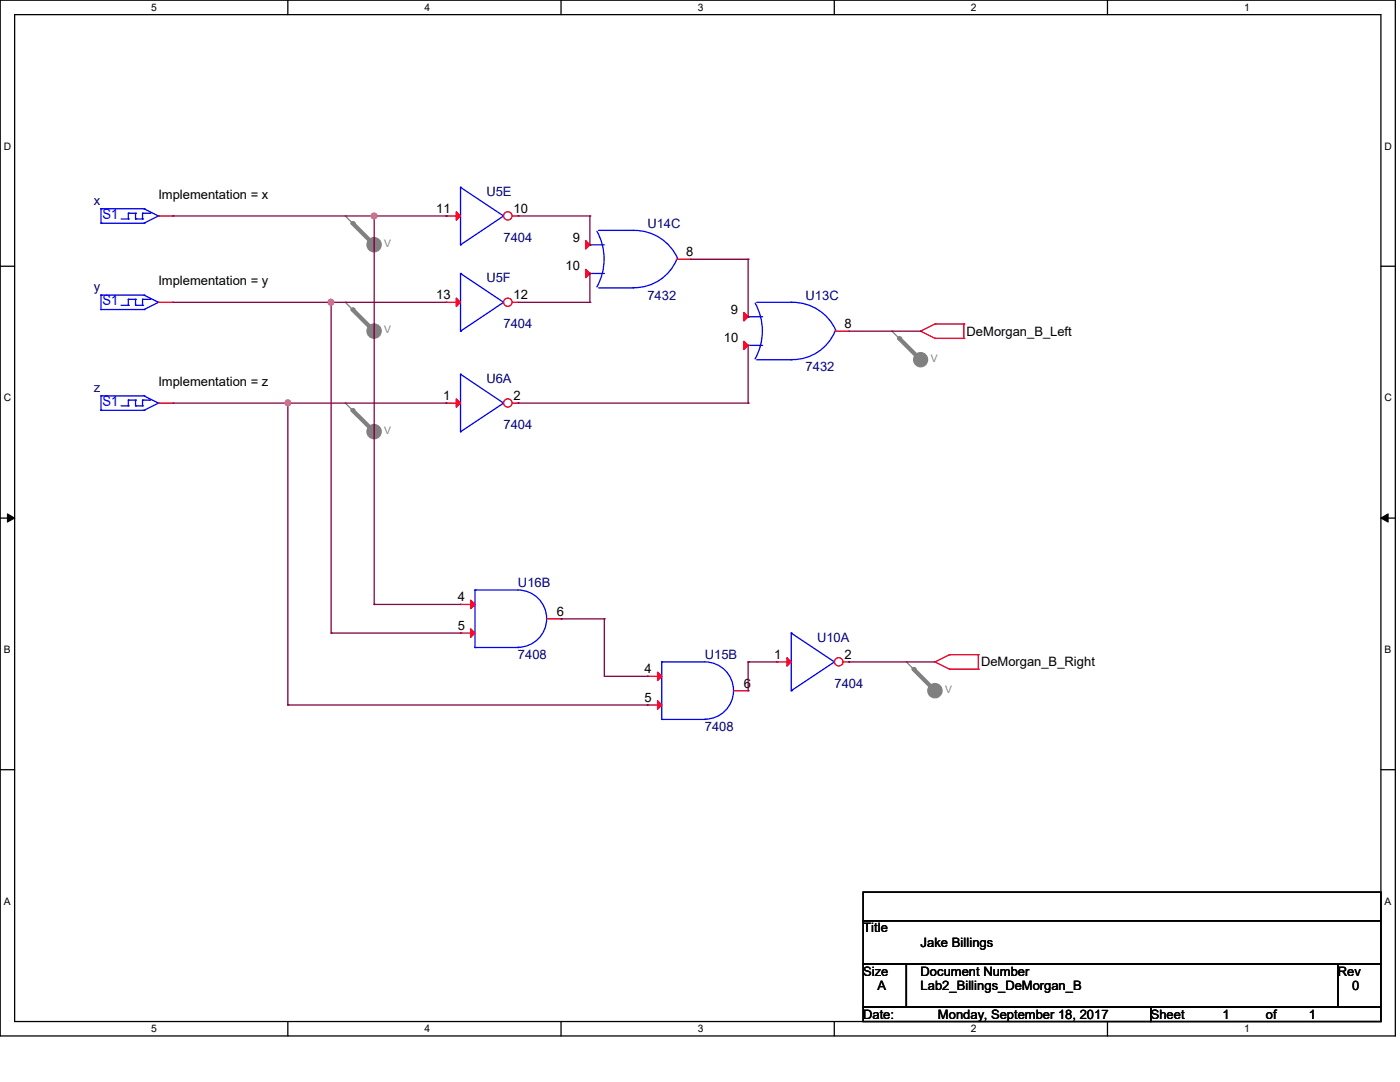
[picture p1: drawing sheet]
<svg xmlns="http://www.w3.org/2000/svg" width="279mm" height="216mm" viewBox="0 0 279 216" stroke-linecap="round" stroke-linejoin="round" font-family="sans-serif">
<path d="M0 0h278.5v206.7h-278.5zM2.9 2.9h272.7v200.9h-272.7z" fill="none" stroke="#000" stroke-width=".25"/>
<g fill="#fff">
<path d="M30.2 .3h1.1v2.3h-1.1z"/>
<path d="M30.2 204.1h1.1v2.3h-1.1z"/>
</g>
<path d="M57.4 0v2.9M57.4 203.8v2.9" fill="none" stroke="#000" stroke-width=".25"/>
<g fill="#fff">
<path d="M84.7 .3h1.1v2.3h-1.1z"/>
<path d="M84.7 204.1h1.1v2.3h-1.1z"/>
</g>
<path d="M112 0v2.9M112 203.8v2.9" fill="none" stroke="#000" stroke-width=".25"/>
<g fill="#fff">
<path d="M139.2 .3h1.1v2.3h-1.1z"/>
<path d="M139.2 204.1h1.1v2.3h-1.1z"/>
</g>
<path d="M166.5 0v2.9M166.5 203.8v2.9" fill="none" stroke="#000" stroke-width=".25"/>
<g fill="#fff">
<path d="M193.8 .3h1.1v2.3h-1.1z"/>
<path d="M193.8 204.1h1.1v2.3h-1.1z"/>
</g>
<path d="M221 0v2.9M221 203.8v2.9" fill="none" stroke="#000" stroke-width=".25"/>
<g fill="#fff">
<path d="M248.3 .3h1.1v2.3h-1.1z"/>
<path d="M248.3 204.1h1.1v2.3h-1.1z"/>
<path d="M.8 28h1.4v2.3h-1.4z"/>
<path d="M276.3 28h1.4v2.3h-1.4z"/>
<path d="M.8 78.2h1.4v2.3h-1.4z"/>
<path d="M276.3 78.2h1.4v2.3h-1.4z"/>
</g>
<path d="M0 53.1h2.9M275.6 53.1h2.9" fill="none" stroke="#000" stroke-width=".25"/>
<g fill="#fff">
<path d="M.8 128.5h1.3v2.2h-1.3z"/>
<path d="M276.3 128.5h1.3v2.2h-1.3z"/>
</g>
<path d="M0 103.4h2.9M275.6 103.4h2.9" fill="none" stroke="#000" stroke-width=".25"/>
<path d="M1.5 102.5l1.4 .9-1.4 .8zM275.6 103.4l1.4-.9v1.7z" fill="#000" stroke="#000" stroke-width=".2"/>
<g fill="#fff">
<path d="M.8 178.7h1.3v2.2h-1.3z"/>
<path d="M276.3 178.7h1.3v2.2h-1.3z"/>
</g>
<path d="M0 153.6h2.9M275.6 153.6h2.9M172.3 178h103.3v5.7h-103.3zM172.3 183.7h103.3v8.7h-103.3zM172.3 192.4h8.6v8.6h-8.6zM180.9 192.4h86.1v8.6h-86.1zM267 192.4h8.6v8.6h-8.6zM172.3 201h57.4v2.8h-57.4zM229.7 201h45.9v2.8h-45.9z" fill="none" stroke="#000" stroke-width=".25"/>
<g fill="none" stroke="#f00" stroke-width=".25">
<path d="M183.7 66.1h.1M183.7 66.1l2.9 1.4M186.6 64.6h.1M186.6 67.5h.1M186.6 64.6l-2.9 1.5M186.6 64.6h5.8M186.6 67.5h5.8M192.4 64.6h.1M192.4 67.5h.1M192.4 64.6v2.9M186.6 132.1h.1M186.6 132.1l2.9 1.4"/>
<path d="M189.5 130.6h.1M189.5 133.5h.1M189.5 130.6l-2.9 1.5M189.5 130.6h5.7M189.5 133.5h5.7M195.2 130.6h.1M195.2 133.5h.1M195.2 130.6v2.9"/>
</g>
<circle cx="74.7" cy="48.8" r="1.42" fill="#808080" stroke="#808080" stroke-width=".25"/>
<path d="M68.9 43.1h.1M68.9 43.1l5.8 5.8" fill="none" stroke="#808080" stroke-width=".25"/>
<path d="M70.4 44.5l4.3 4.4" fill="none" stroke="#808080" stroke-width=".85"/>
<circle cx="70.4" cy="44.5" r=".42" fill="#808080"/>
<circle cx="74.7" cy="66.1" r="1.42" fill="#808080" stroke="#808080" stroke-width=".25"/>
<path d="M68.9 60.3h.1M68.9 60.3l5.8 5.8" fill="none" stroke="#808080" stroke-width=".25"/>
<path d="M70.4 61.8l4.3 4.3" fill="none" stroke="#808080" stroke-width=".85"/>
<circle cx="70.4" cy="61.8" r=".42" fill="#808080"/>
<circle cx="74.7" cy="86.1" r="1.42" fill="#808080" stroke="#808080" stroke-width=".25"/>
<path d="M68.9 80.4h.1M68.9 80.4l5.8 5.7" fill="none" stroke="#808080" stroke-width=".25"/>
<path d="M70.4 81.9l4.3 4.2" fill="none" stroke="#808080" stroke-width=".85"/>
<circle cx="70.4" cy="81.9" r=".42" fill="#808080"/>
<circle cx="183.7" cy="71.8" r="1.41" fill="#808080" stroke="#808080" stroke-width=".25"/>
<path d="M178 66.1h.1M178 66.1l5.7 5.7" fill="none" stroke="#808080" stroke-width=".25"/>
<path d="M179.5 67.5l4.2 4.3" fill="none" stroke="#808080" stroke-width=".85"/>
<circle cx="179.5" cy="67.5" r=".42" fill="#808080"/>
<circle cx="186.6" cy="137.8" r="1.42" fill="#808080" stroke="#808080" stroke-width=".25"/>
<path d="M180.9 132.1h.1M180.9 132.1l5.7 5.7" fill="none" stroke="#808080" stroke-width=".25"/>
<path d="M182.3 133.5l4.3 4.3" fill="none" stroke="#808080" stroke-width=".85"/>
<circle cx="182.3" cy="133.5" r=".42" fill="#808080"/>
<path d="M91.9 37.4h.1M91.9 37.4v11.5M91.9 37.4l8.6 5.7M91.9 48.9h.1M100.5 43.1h.1M100.5 43.1l-8.6 5.8M132.1 132.1h8.6a5.7 5.7 0 0 1 5.7 5.7 5.7 5.7 0 0 1-5.7 5.7M132.1 132.1h.1M132.1 132.1v11.5M132.1 143.6h.1M132.1 143.6h8.6M140.7 143.6h.1" fill="none" stroke="#00f" stroke-width=".25"/>
<g fill="#f00" stroke="#f00" stroke-width=".25">
<path d="M131.2 134.1l.9 .9-.9 .8z"/>
<path d="M131.2 139.8l.9 .9-.9 .8z"/>
<path d="M91.1 42.2l.8 .9-.8 .8z"/>
</g>
<path d="M89 43.1h.1M89 43.1h2.9M129.2 135h.1M129.2 135h2.9M146.4 137.8h2.9M149.3 137.8h.1M129.2 140.7h.1M129.2 140.7h2.9" fill="none" stroke="#f00" stroke-width=".25"/>
<circle cx="101.4" cy="43.1" r=".84" fill="#fff" stroke="#f00" stroke-width=".25"/>
<path d="M102.2 43.1h1.2M103.4 43.1h.1M89 60.3h.1M89 60.3h2.9" fill="none" stroke="#f00" stroke-width=".25"/>
<path d="M91.9 54.6h.1M91.9 54.6v11.5M91.9 54.6l8.6 5.7M91.9 66.1h.1M100.5 60.3h.1M100.5 60.3l-8.6 5.8" fill="none" stroke="#00f" stroke-width=".25"/>
<path d="M91.1 59.5l.8 .8-.8 .9z" fill="#f00" stroke="#f00" stroke-width=".25"/>
<circle cx="101.4" cy="60.3" r=".84" fill="#fff" stroke="#f00" stroke-width=".25"/>
<path d="M31.6 60.3h2.9M34.5 60.3h.1M102.2 60.3h1.2M103.4 60.3h.1M89 80.4h.1M89 80.4h2.9M91.9 120.6h.1M91.9 126.3h.1M91.9 120.6h2.9M91.9 126.3h2.9M109.1 123.5h2.9M112 123.5h.1" fill="none" stroke="#f00" stroke-width=".25"/>
<g fill="none" stroke="#00f" stroke-width=".25">
<path d="M20.2 58.9h.1M20.2 58.9v2.9M20.2 58.9h8.5M25.6 59.7h.1M25.6 59.7v1.2M25.6 59.7h1.5M27.1 59.7h.1M27.1 59.7v1.2M28.4 59.7h.1M28.4 59.7h1.5M28.4 59.7v1.2M28.7 58.9h.1"/>
<path d="M28.7 58.9l2.9 1.4M29.9 59.7h.1M20.2 61.8h.1M20.2 61.8h8.5M24.2 60.9h1.4M25.6 60.9h.1M27.1 60.9h.1M27.1 60.9h1.3M28.4 60.9h.1M28.7 61.8h.1M31.6 60.3h.1M31.6 60.3l-2.9 1.5"/>
<path d="M91.9 74.7h.1M91.9 74.7v11.4M91.9 74.7l8.6 5.7M91.9 86.1h.1M100.5 80.4h.1M100.5 80.4l-8.6 5.7M94.8 117.7h8.6a5.7 5.7 0 0 1 5.7 5.7 5.7 5.7 0 0 1-5.7 5.8M94.8 117.7h.1M94.8 117.7v11.5M94.8 129.2h.1M94.8 129.2h8.6M103.4 129.2h.1"/>
</g>
<g fill="#f00" stroke="#f00" stroke-width=".25">
<path d="M93.9 119.8l.9 .8-.9 .9z"/>
<path d="M93.9 125.5l.9 .8-.9 .9z"/>
<path d="M91.1 79.6l.8 .8-.8 .9z"/>
</g>
<circle cx="101.4" cy="80.4" r=".84" fill="#fff" stroke="#f00" stroke-width=".25"/>
<path d="M31.6 80.4h2.9M34.5 80.4h.1M102.2 80.4h1.2M103.4 80.4h.1M155 132.1h.1M155 132.1h2.9" fill="none" stroke="#f00" stroke-width=".25"/>
<g fill="none" stroke="#00f" stroke-width=".25">
<path d="M20.2 79h.1M20.2 79v2.9M20.2 79h8.5M25.6 79.8h.1M25.6 79.8v1.2M25.6 79.8h1.5M27.1 79.8h.1M27.1 79.8v1.2M28.4 79.8h.1M28.4 79.8h1.5M28.4 79.8v1.2M28.7 79h.1"/>
<path d="M28.7 79l2.9 1.4M29.9 79.8h.1M20.2 81.9h.1M20.2 81.9h8.5M24.2 81h1.4M25.6 81h.1M27.1 81h.1M27.1 81h1.3M28.4 81h.1M28.7 81.9h.1M31.6 80.4h.1M31.6 80.4l-2.9 1.5"/>
<path d="M157.9 137.8h.1M157.9 126.3h.1M157.9 126.3v11.5M157.9 126.3l8.6 5.8M166.5 132.1h.1M166.5 132.1l-8.6 5.7"/>
</g>
<path d="M157.1 131.2l.8 .9-.8 .8z" fill="#f00" stroke="#f00" stroke-width=".25"/>
<circle cx="167.4" cy="132.1" r=".84" fill="#fff" stroke="#f00" stroke-width=".25"/>
<path d="M31.6 43.1h2.9M34.5 43.1h.1M117.7 48.9h.1M117.7 54.6h.1M135 51.7h2.8M137.8 51.7h.1M149.3 63.2h.1M149.3 68.9h.1M166.5 66.1h2.9M169.4 66.1h.1M168.3 132.1h1.1M169.4 132.1h.1" fill="none" stroke="#f00" stroke-width=".25"/>
<g fill="none" stroke="#00f" stroke-width=".25">
<path d="M20.2 44.5h.1M20.2 41.7h.1M20.2 44.5h8.5M20.2 41.7v2.8M20.2 41.7h8.5M24.2 43.7h1.4M25.6 43.7h.1M25.6 42.5h.1M25.6 42.5v1.2M25.6 42.5h1.5M27.1 42.5h.1M27.1 43.7h.1"/>
<path d="M27.1 43.7h1.3M27.1 42.5v1.2M28.4 43.7h.1M28.4 42.5h.1M28.4 42.5h1.5M28.4 42.5v1.2M28.7 41.7h.1M28.7 44.5h.1M28.7 41.7l2.9 1.4M29.9 42.5h.1M31.6 43.1h.1M31.6 43.1l-2.9 1.4"/>
<path d="M117.7 48.9h.1M117.7 54.6h.1M117.7 48.9h2.9M117.7 54.6h2.9M119.1 46.2a11.5 11.5 0 0 1 0 11.1M119.5 57.4h6.8M119.5 46h6.8M126.3 57.4h.1M126.3 46a9.4 9.4 0 0 1 8.9 5.6M126.3 46h.1M135.1 51.8a9.2 9.2 0 0 1-8.8 5.6M149.3 63.2h.1"/>
<path d="M149.3 68.9h.1M149.3 63.2h2.9M149.3 68.9h2.9M150.7 60.5a11.4 11.4 0 0 1 0 11.1M151 71.8h6.9M151 60.3h6.9M157.9 71.8h.1M157.9 60.3a9.4 9.4 0 0 1 8.9 5.7M157.9 60.3h.1M166.6 66.1a9.2 9.2 0 0 1-8.7 5.6"/>
</g>
<g fill="#f00" stroke="#f00" stroke-width=".25">
<path d="M116.9 48l.8 .9-.8 .8z"/>
<path d="M116.9 53.7l.8 .9-.8 .8z"/>
<path d="M148.5 62.4l.8 .8-.8 .9z"/>
<path d="M148.5 68.1l.8 .8-.8 .9z"/>
</g>
<g fill="none" stroke="#800040" stroke-width=".25">
<path d="M34.5 43.1h54.5M74.7 43.1h.1M74.7 43.1v77.5M89 43.1h.1M103.4 43.1h14.3M117.7 43.1h.1M117.7 48.9h.1M117.7 54.6h.1M117.7 43.1v5.8M117.7 54.6v5.7M137.8 51.7h11.5M149.3 51.7h.1"/>
<path d="M149.3 51.7v11.5M34.5 60.3h54.5M66.1 60.3h.1M66.1 60.3v66M103.4 60.3h14.3M117.7 60.3h.1M149.3 63.2h.1M149.3 68.9v11.5M169.4 66.1h14.3M183.7 66.1h.1M34.5 80.4h54.5M57.4 80.4h.1"/>
<path d="M57.4 80.4v60.3M89 80.4h.1M103.4 80.4h.1M103.4 80.4h45.9M149.3 80.4h.1M66.1 126.3h.1M66.1 126.3h25.8M74.7 120.6h.1M74.7 120.6h17.2M112 123.5h.1M112 123.5h8.6M120.6 123.5h.1"/>
<path d="M120.6 123.5v11.5h8.6M129.2 135h.1M149.3 132.1h.1M149.3 132.1v5.7M149.3 132.1h5.7M169.4 132.1h.1M169.4 132.1h17.2M57.4 140.7h.1M57.4 140.7h71.8M129.2 140.7h.1"/>
</g>
<g fill="#f0f" stroke="#f0f" stroke-width=".25">
<circle cx="74.7" cy="43.1" r=".56"/>
<circle cx="66" cy="60.3" r=".56"/>
<circle cx="57.4" cy="80.4" r=".56"/>
</g>
<g font-size="2.8" fill="#00f">
<text x="20.4" y="43.6">S1</text>
<text x="20.4" y="60.9">S1</text>
<text x="20.4" y="80.9">S1</text>
</g>
<g font-size="2.6" fill="#000080">
<text x="18.7" y="40.9">x</text>
<text x="97.1" y="39.1">U5E</text>
<text x="129.2" y="45.4">U14C</text>
<text x="100.5" y="48.3">7404</text>
<text x="18.7" y="58.1">y</text>
<text x="97.1" y="56.3">U5F</text>
<text x="129.2" y="59.8">7432</text>
<text x="160.8" y="59.8">U13C</text>
<text x="100.5" y="65.5">7404</text>
<text x="97.1" y="76.4">U6A</text>
<text x="160.8" y="74.1">7432</text>
<text x="18.7" y="78.1">z</text>
<text x="100.5" y="85.6">7404</text>
<text x="103.4" y="117.2">U16B</text>
<text x="103.4" y="131.5">7408</text>
<text x="140.7" y="131.5">U15B</text>
<text x="163.1" y="128.1">U10A</text>
<text x="166.5" y="137.3">7404</text>
<text x="140.7" y="145.9">7408</text>
</g>
<g font-size="2.6">
<text x="31.6" y="39.7">Implementation = x</text>
<text x="87" y="42.5">11</text>
<text x="102.5" y="42.5">10</text>
<text x="112.9" y="53.9">10</text>
<text x="114.3" y="48.2">9</text>
<text x="136.9" y="51.1">8</text>
<text x="31.6" y="56.9">Implementation = y</text>
<text x="87" y="59.7">13</text>
<text x="102.5" y="59.7">12</text>
<text x="145.9" y="62.6">9</text>
<text x="168.5" y="65.4">8</text>
<text x="144.4" y="68.3">10</text>
<text x="192.9" y="67">DeMorgan_B_Left</text>
<text x="31.6" y="77">Implementation = z</text>
<text x="88.5" y="79.8">1</text>
<text x="102.5" y="79.8">2</text>
<text x="91.4" y="120">4</text>
<text x="91.4" y="125.7">5</text>
<text x="111.1" y="122.9">6</text>
<text x="154.5" y="131.4">1</text>
<text x="168.5" y="131.4">2</text>
<text x="128.6" y="134.3">4</text>
<text x="148.4" y="137.2">6</text>
<text x="195.8" y="133">DeMorgan_B_Right</text>
<text x="128.6" y="140">5</text>
<text x="172.3" y="186.1">Title</text>
<text x="183.7" y="188.9">Jake Billings</text>
<text x="172.3" y="194.7">Size</text>
<text x="175.1" y="197.6">A</text>
<text x="183.7" y="194.7">Document Number</text>
<text x="183.7" y="197.6">Lab2_Billings_DeMorgan_B</text>
<text x="267" y="194.7">Rev</text>
<text x="269.8" y="197.6">0</text>
<text x="172.3" y="203.3">Date:</text>
<text x="187.2" y="203.3">Monday, September 18, 2017</text>
<text x="229.7" y="203.3">Sheet</text>
<text x="244" y="203.3">1</text>
<text x="252.6" y="203.3">of</text>
<text x="261.2" y="203.3">1</text>
</g>
<g font-size="2.1">
<text x="30.2" y="2.2">5</text>
<text x="84.7" y="2.2">4</text>
<text x="139.2" y="2.2">3</text>
<text x="193.8" y="2.2">2</text>
<text x="248.3" y="2.2">1</text>
<text x=".8" y="29.8">D</text>
<text x="276.3" y="29.8">D</text>
<text x=".8" y="80.1">C</text>
<text x="276.3" y="80.1">C</text>
<text x=".8" y="130.3">B</text>
<text x="276.3" y="130.3">B</text>
<text x=".8" y="180.5">A</text>
<text x="276.3" y="180.5">A</text>
<text x="30.2" y="206">5</text>
<text x="84.7" y="206">4</text>
<text x="139.2" y="206">3</text>
<text x="193.8" y="206">2</text>
<text x="248.3" y="206">1</text>
</g>
<g font-size="2.1" fill="#808080">
<text x="76.7" y="49.2">V</text>
<text x="76.7" y="66.5">V</text>
<text x="185.8" y="72.2">V</text>
<text x="76.7" y="86.5">V</text>
<text x="188.6" y="138.2">V</text>
</g>
</svg>
